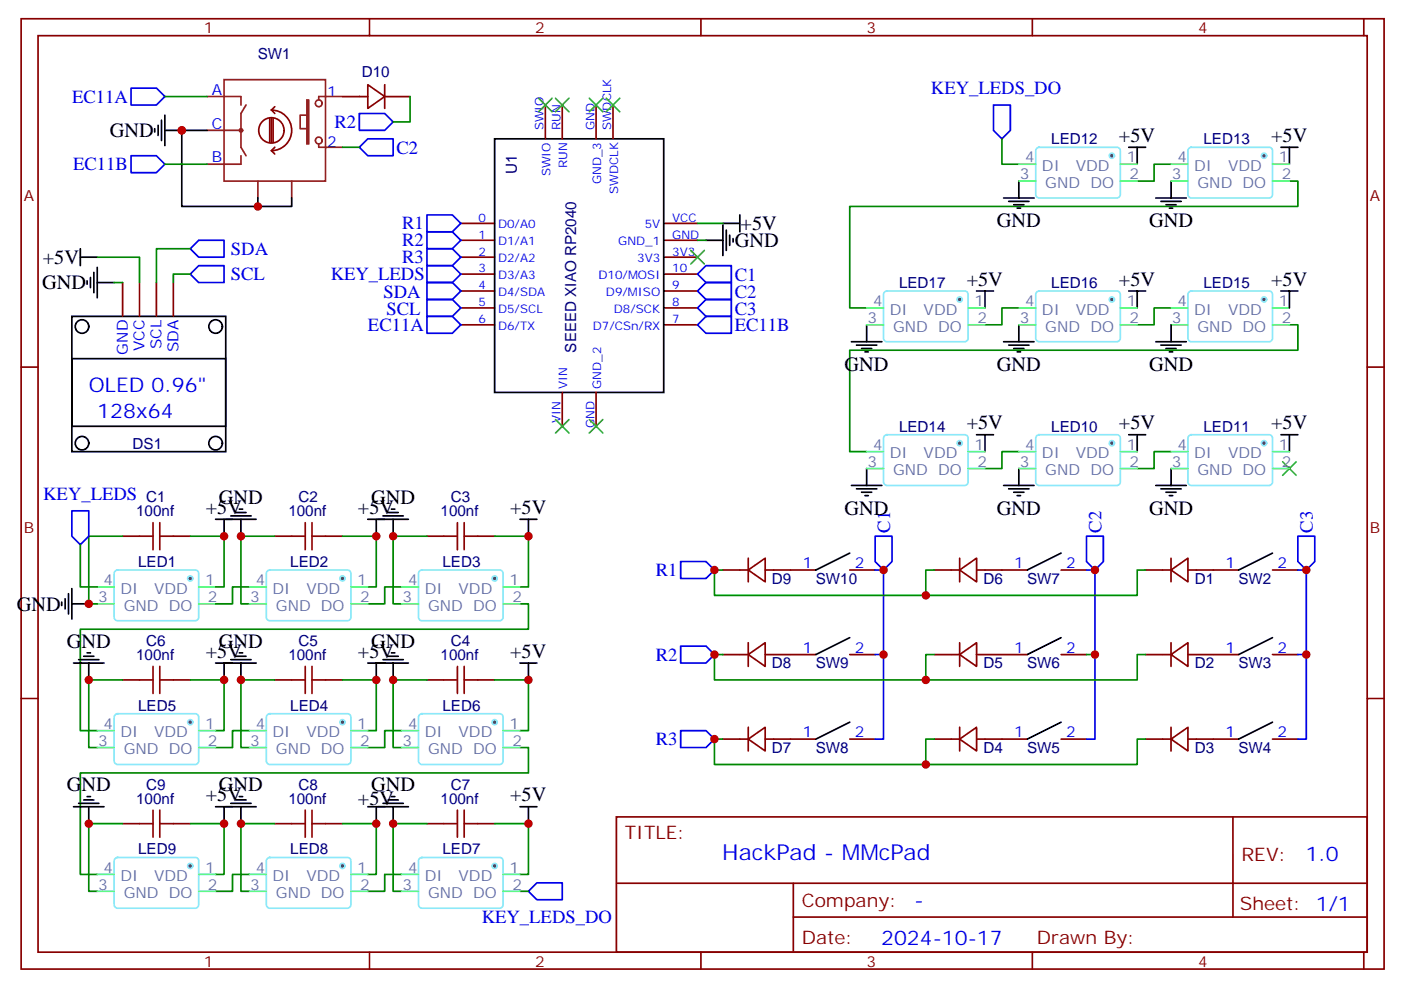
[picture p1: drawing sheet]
<svg xmlns="http://www.w3.org/2000/svg" width="292mm" height="206mm" viewBox="0 0 292 206" stroke-linecap="round" stroke-linejoin="round" font-family="sans-serif">
<g fill="none" stroke="#870000" stroke-width=".35">
<path d="M4.4 3.9h284.3v198.3h-284.3zM7.9 7.4h277.3v191.2h-277.3zM77.1 3.9v3.5M146.2 3.9v3.5M215.4 3.9v3.5M284.5 3.9v3.5M113.8 21.9v7.1M117.3 21.9v7.1M124.4 21.9v7.1M127.9 21.9v7.1M25.6 58.9v7.1M29.1 58.9v7.1"/>
<path d="M32.6 58.9v7.1M36.2 58.9v7.1M96.1 46.6h7.1M96.1 50.1h7.1M96.1 53.7h7.1M96.1 57.2h7.1M138.5 46.6h7M138.5 50.1h7M138.5 53.7h7M138.5 57.2h7M4.4 76.6h3.5M96.1 60.7h7.1"/>
<path d="M96.1 64.2h7.1M96.1 67.8h7.1M138.5 60.7h7M138.5 64.2h7M138.5 67.8h7M285.2 76.6h3.5M117.3 81.9v7M124.4 81.9v7M4.4 145.7h3.5M285.2 145.7h3.5M128.6 170.4h156.6v28.2h-156.6zM257.2 170.5v20.8"/>
<path d="M77.1 198.6v3.6M128.6 184.3h156.5M146.2 198.6v3.6M165.5 191.3h119.6M165.5 184.3v14.1M215.4 198.6v3.6M284.5 198.6v3.6"/>
</g>
<g fill="none" stroke="#000" stroke-width=".35">
<path d="M103.2 29h35.3v52.9h-35.3zM15 66h32.1v28.2h-32.1zM15 74.8h32.1v14.1h-32.1z"/>
<circle cx="17.1" cy="68.1" r="1.41"/>
<circle cx="45" cy="68.1" r="1.41"/>
<circle cx="17.1" cy="92.5" r="1.41"/>
<circle cx="45" cy="92.5" r="1.41"/>
</g>
<path d="M24 119.1l.5-.2h16.2a.71 .71 0 0 1 .8 .7v9.2a.76 .76 0 0 1-.8 .7h-16.2a.76 .76 0 0 1-.7-.7v-9.2z" fill="none" stroke="#8ce8fc" stroke-width=".35"/>
<circle cx="39.7" cy="120.7" r=".53" fill="#454759" stroke="#8ce8fc" stroke-width=".35"/>
<path d="M20.3 122.4h3.5M20.3 126h3.5M41.5 122.4h3.5M41.5 126h3.5" fill="none" stroke="#4ffa78" stroke-width=".35"/>
<g fill="none" stroke="#8c2424" stroke-width=".35">
<path d="M46.7 16.6h21.2v21.2h-21.2zM43.2 20.1h7.1v1.8M43.2 27.2h7.1M50.3 32.5v1.8h-7.1M51.3 21.9l-1 1.8v7l1 1.8M53.8 37.8v3.5M60.9 37.8v3.5M64 20.8h.4v9.2h-.4zM64 24h-1.4v2.8h1.4M66.5 30v.7h4.9M71.4 20.1h-4.9v.7"/>
<circle cx="50.3" cy="27.2" r=".35"/>
<circle cx="66.5" cy="29.3" r=".71"/>
<circle cx="66.5" cy="21.6" r=".71"/>
</g>
<path d="M56.3 24.7v5M56.6 23a4.2 4.2 0 0 1 4.3 4.2 4.2 4.2 0 0 1-4.3 4.2M56.6 31.4l.7 .7M56.6 24.7v5M56.6 23l.7 .7M57 24.7v5M57.3 30.7l-.7 .7M57.3 22.3l-.7 .7M59.3 27.2a2.65 2.65 0 0 0-3.8-2.4 2.65 2.65 0 0 0-.6 4.4 2.65 2.65 0 0 0 4.3-1.3l.1-.6" fill="none" stroke="#850000" stroke-width=".35"/>
<g fill="none" stroke="#870000" stroke-width=".35">
<path d="M25.6 111.9h3.5M36.2 111.9h3.5M57.3 111.9h3.6M67.9 111.9h3.5M89.1 111.9h3.5M99.7 111.9h3.5M150.8 118.9h5.3M156.1 118.9l3.5-2.4v4.9zM156.1 116.5v4.9M159.6 118.9h10.6M177.3 118.9h5.3M194.9 118.9h5.3"/>
<path d="M200.2 118.9l3.5-2.4v4.9zM200.2 116.5v4.9M203.7 118.9h10.6M221.4 118.9h5.3M239 118.9h5.3M244.3 118.9l3.5-2.4v4.9zM244.3 116.5v4.9M247.8 118.9h10.6M265.5 118.9h5.3M150.8 136.6h5.3M156.1 136.6l3.5-2.5v4.9zM156.1 134.1v4.9"/>
<path d="M159.6 136.6h10.6M177.3 136.6h5.3M194.9 136.6h5.3M200.2 136.6l3.5-2.5v4.9zM200.2 134.1v4.9M203.7 136.6h10.6M221.4 136.6h5.3M239 136.6h5.3M244.3 136.6l3.5-2.5v4.9zM244.3 134.1v4.9M247.8 136.6h10.6M265.5 136.6h5.3"/>
<path d="M25.6 141.9h3.5M36.2 141.9h3.5M57.3 141.9h3.6M67.9 141.9h3.5M89.1 141.9h3.5M99.7 141.9h3.5M150.8 154.2h5.3M156.1 154.2l3.5-2.5v5zM156.1 151.7v5M159.6 154.2h10.6M177.3 154.2h5.3M194.9 154.2h5.3"/>
<path d="M200.2 154.2l3.5-2.5v5zM200.2 151.7v5M203.7 154.2h10.6M221.4 154.2h5.3M239 154.2h5.3M244.3 154.2l3.5-2.5v5zM244.3 151.7v5M247.8 154.2h10.6M265.5 154.2h5.3M25.6 171.8h3.5M36.2 171.8h3.5M57.3 171.8h3.6"/>
<path d="M67.9 171.8h3.5M89.1 171.8h3.5M99.7 171.8h3.5"/>
</g>
<g fill="none" stroke="#000" stroke-width=".35">
<path d="M32.3 26.8v.8M33 26.1v2.2M33.7 25.1v4.2M34.4 27.2h8.8M34.4 24v6.4M37.9 27.2v15.9h15.9v-1.8M16.8 53.7h3.5M16.8 51.9v3.5M18.2 58.6v.7M18.9 57.9v2.1M19.6 56.8v4.3M20.3 58.9h3.5"/>
<path d="M20.3 55.8v6.3M60.9 41.3v1.8h-7.1M147.3 50.1h3.5M150.8 46.6h3.5M150.8 47v6.3M151.5 48v4.2M152.2 49.1v2.1M152.9 49.8v.7M154.3 44.8v3.6M177.3 115.4l-7.1 3.5M221.4 115.4l-7.1 3.5M265.5 115.4l-7.1 3.5"/>
<path d="M177.3 133l-7.1 3.6M221.4 133l-7.1 3.6M265.5 133l-7.1 3.6M177.3 150.7l-7.1 3.5M221.4 150.7l-7.1 3.5M265.5 150.7l-7.1 3.5"/>
</g>
<g fill="none" stroke="#a10000" stroke-width=".35">
<path d="M29.1 111.9h2.8M31.9 109v5.7M33.3 111.9h2.9M33.3 109v5.7M60.9 111.9h2.8M63.7 109v5.7M65.1 111.9h2.8M65.1 109v5.7M92.6 111.9h2.8M95.4 109v5.7M96.8 111.9h2.9M96.8 109v5.7"/>
<path d="M31.9 139v5.7M33.3 139v5.7M63.7 139v5.7M65.1 139v5.7M95.4 139v5.7M96.8 139v5.7M29.1 141.9h2.8M33.3 141.9h2.9M60.9 141.9h2.8M65.1 141.9h2.8M92.6 141.9h2.8M96.8 141.9h2.9"/>
<path d="M29.1 171.8h2.8M31.9 169v5.7M33.3 169v5.7M33.3 171.8h2.9M60.9 171.8h2.8M63.7 169v5.7M65.1 169v5.7M65.1 171.8h2.8M92.6 171.8h2.8M95.4 169v5.7M96.8 169v5.7M96.8 171.8h2.9"/>
</g>
<g fill="none" stroke="#00f" stroke-width=".35">
<path d="M27.3 18.4h5.3l1.8 1.7-1.8 1.8h-5.3zM27.3 32.5h5.3l1.8 1.8-1.8 1.7h-5.3zM207.3 21.9h3.5v5.3l-1.8 1.8-1.7-1.8zM39.7 57.2l1.8-1.8h5.2v3.5h-5.2zM41.5 50.1h5.2v3.6h-5.2l-1.8-1.8zM89.1 58.9h5.3l1.7 1.8-1.7 1.8h-5.3zM89.1 44.8h5.3l1.7 1.8-1.7 1.8h-5.3zM89.1 48.4h5.3l1.7 1.7-1.7 1.8h-5.3zM89.1 51.9h5.3l1.7 1.8-1.7 1.7h-5.3zM89.1 55.4h5.3l1.7 1.8-1.7 1.7h-5.3zM145.5 57.2l1.8-1.8h5.3v3.5h-5.3zM89.1 62.5h5.3l1.7 1.7-1.7 1.8h-5.3z"/>
<path d="M89.1 66h5.3l1.7 1.8-1.7 1.7h-5.3zM145.5 60.7l1.8-1.8h5.3v3.6h-5.3zM145.5 64.2l1.8-1.7h5.3v3.5h-5.3zM145.5 67.8l1.8-1.8h5.3v3.5h-5.3zM15 106.6h3.5v5.3l-1.7 1.7-1.8-1.7zM142 117.2h5.3l1.7 1.7-1.7 1.8h-5.3zM182.6 118.9h1.7v17.7h-1.7M182.6 111.9h3.5v5.3l-1.8 1.7-1.7-1.7zM226.7 118.9h1.7v35.3h-1.7M226.7 111.9h3.5v5.3l-1.8 1.7-1.7-1.7zM270.8 118.9h1.7v17.7h-1.7M270.8 111.9h3.5v5.3l-1.8 1.7-1.7-1.7z"/>
<path d="M142 134.8h5.3l1.7 1.8-1.7 1.7h-5.3zM184.3 136.6v17.6h-1.7M272.5 136.6v17.6h-1.7M142 152.4h5.3l1.7 1.8-1.7 1.8h-5.3z"/>
</g>
<g fill="none" stroke="#008700" stroke-width=".35">
<path d="M34.4 20.1h8.8M34.4 34.3h8.8M244.3 34.3h-3.5v3.5h-3.6M269 37.8h1.8v5.3h-93.5v21.1h3.5M20.3 53.7h8.8v5.2M23.8 58.9h1.8M39.7 57.2h-3.5v1.7M39.7 51.9h-7.1v7M145.5 46.6h5.3M145.5 50.1h1.8M212.5 64.2h-3.5v3.6h-3.5M244.3 64.2h-3.5v3.6h-3.6"/>
<path d="M269 67.8h1.8v5.3h-93.5v21.1h3.5M212.5 94.2h-3.5v3.6h-3.5M244.3 94.2h-3.5v3.6h-3.6M16.8 113.6v8.8h3.5M25.6 111.9h-7.1v14.1h1.8M39.7 111.9h7v10.5h-1.7M57.3 111.9h-7v14.1h1.7M71.4 111.9h7.1v10.5h-1.8M89.1 111.9h-7.1v14.1h1.8M103.2 111.9h7v10.5h-1.7M150.8 118.9h-1.8v5.3h88.2v-5.3h1.8M194.9 118.9h-1.8v5.3"/>
<path d="M52 122.4h-3.5v3.6h-3.5M83.8 122.4h-3.5v3.6h-3.6M108.5 126h1.7v5.3h-93.4v21.1h3.5M150.8 136.6h-1.8v5.3h88.2v-5.3h1.8M194.9 136.6h-1.8v5.3M226.7 136.6h1.7M25.6 141.9h-7.1v14.1h1.8M39.7 141.9h7v10.5h-1.7M52 152.4h-3.5v3.6h-3.5M57.3 141.9h-7v14.1h1.7M71.4 141.9h7.1v10.5h-1.8M83.8 152.4h-3.5v3.6h-3.6"/>
<path d="M89.1 141.9h-7.1v14.1h1.8M103.2 141.9h7v10.5h-1.7M108.5 156h1.7v5.3h-93.4v21.1h3.5M150.8 154.2h-1.8v5.3h88.2v-5.3h1.8M194.9 154.2h-1.8v5.3M25.6 171.8h-7.1v14.1h1.8M39.7 171.8h7v10.6h-1.7M57.3 171.8h-7v14.1h1.7M71.4 171.8h7.1v10.6h-1.8M89.1 171.8h-7.1v14.1h1.8M103.2 171.8h7v10.6h-1.7M52 182.4h-3.5v3.5h-3.5"/>
<path d="M83.8 182.4h-3.5v3.5h-3.6"/>
</g>
<g fill="none" stroke="#3c3" stroke-width=".35">
<path d="M112.4 20.5l2.8 2.8M115.2 20.5l-2.8 2.8M115.9 20.5l2.8 2.8M118.7 20.5l-2.8 2.8M122.9 20.5l2.9 2.8M125.8 20.5l-2.9 2.8M126.5 20.5l2.8 2.8M129.3 20.5l-2.8 2.8M144.1 52.2l2.8 2.9M146.9 52.2l-2.8 2.9M115.9 87.5l2.8 2.8M118.7 87.5l-2.8 2.8"/>
<path d="M122.9 87.5l2.9 2.8M125.8 87.5l-2.9 2.8"/>
</g>
<path d="M248.1 60.9l.4-.2h16.3a.71 .71 0 0 1 .7 .7v9.2a.76 .76 0 0 1-.7 .7h-16.3a.76 .76 0 0 1-.7-.7v-9.2z" fill="none" stroke="#8ce8fc" stroke-width=".35"/>
<circle cx="263.7" cy="62.5" r=".53" fill="#454759" stroke="#8ce8fc" stroke-width=".35"/>
<path d="M244.3 64.2h3.5M244.3 67.8h3.5M265.5 64.2h3.5M265.5 67.8h3.5" fill="none" stroke="#4ffa78" stroke-width=".35"/>
<path d="M75 30.7l1.7-1.7h5.3v3.5h-5.3zM75 23.7h5.3l1.7 1.7-1.7 1.8h-5.3zM110.2 185.9l1.8-1.7h5.3v3.5h-5.3z" fill="none" stroke="#00f" stroke-width=".35"/>
<path d="M71.4 30.7h3.6M85.5 20.1v5.3h-3.5M209 29v5.3h3.5M108.5 185.9h1.7" fill="none" stroke="#008700" stroke-width=".35"/>
<path d="M267.6 96.3l2.8 2.9M270.4 96.3l-2.8 2.9" fill="none" stroke="#3c3" stroke-width=".35"/>
<path d="M76.7 17.7l3.6 2.4-3.6 2.5zM80.3 17.7v4.9M71.4 20.1h5.3M80.3 20.1h5.2" fill="none" stroke="#870000" stroke-width=".35"/>
<g fill="none" stroke="#000" stroke-width=".35">
<path d="M212.5 37.8v3.5M235.5 30.7h3.5M237.2 30.7v3.6M244.3 37.8v3.5M267.2 30.7h3.6M269 30.7v3.6M209.4 41.3h6.3M210.4 42h4.3M211.5 42.7h2.1M212.2 43.4h.7M241.1 41.3h6.4M242.2 42h4.2"/>
<path d="M243.2 42.7h2.2M243.9 43.4h.8M177.6 71.3h6.4M178.7 72h4.2M179.7 72.7h2.2M180.4 73.4h.8M180.8 67.8v3.5M203.7 60.7h3.6M205.5 60.7v3.5M209.4 71.3h6.3M210.4 72h4.3M211.5 72.7h2.1"/>
<path d="M212.2 73.4h.7M212.5 67.8v3.5M235.5 60.7h3.5M237.2 60.7v3.5M241.1 71.3h6.4M242.2 72h4.2M243.2 72.7h2.2M243.9 73.4h.8M244.3 67.8v3.5M267.2 60.7h3.6M269 60.7v3.5M180.8 97.8v3.5"/>
<path d="M203.7 90.7h3.6M205.5 90.7v3.5M212.5 97.8v3.5M235.5 90.7h3.5M237.2 90.7v3.5M244.3 97.8v3.5M267.2 90.7h3.6M269 90.7v3.5M45 108.3h8.4M46.7 108.3v3.6M48.2 107.6h4.2M49.2 106.9h2.1"/>
<path d="M49.9 106.2h.7M50.3 108.3v3.6M76.7 108.3h8.5M78.5 108.3v3.6M79.9 107.6h4.2M81 106.9h2.1M81.7 106.2h.7M82 108.3v3.6M108.5 108.3h3.5M110.2 108.3v3.6M177.6 101.3h6.4M178.7 102h4.2"/>
<path d="M179.7 102.7h2.2M180.4 103.4h.8M209.4 101.3h6.3M210.4 102h4.3M211.5 102.7h2.1M212.2 103.4h.7M241.1 101.3h6.4M242.2 102h4.2M243.2 102.7h2.2M243.9 103.4h.8M12.9 125.6v.7M13.6 124.9v2.1"/>
<path d="M14.3 123.9v4.2M15 126h3.5M15 122.8v6.4M15.3 138.3h6.4M16.4 137.6h4.2M17.5 136.9h2.1M18.2 136.2h.7M18.5 138.3v3.6M45 138.3h8.4M46.7 138.3v3.6M48.2 137.6h4.2M49.2 136.9h2.1"/>
<path d="M49.9 136.2h.7M50.3 138.3v3.6M76.7 138.3h8.5M78.5 138.3v3.6M79.9 137.6h4.2M81 136.9h2.1M81.7 136.2h.7M82 138.3v3.6M108.5 138.3h3.5M110.2 138.3v3.6M15.3 168.3h6.4M16.4 167.6h4.2"/>
<path d="M17.5 166.9h2.1M18.2 166.2h.7M18.5 168.3v3.5M45 168.3h8.4M46.7 168.3v3.5M48.2 167.6h4.2M49.2 166.9h2.1M49.9 166.2h.7M50.3 168.3v3.5M76.7 168.3h8.5M78.5 168.3v3.5M79.9 167.6h4.2"/>
<path d="M81 166.9h2.1M81.7 166.2h.7M82 168.3v3.5M108.5 168.3h3.5M110.2 168.3v3.5"/>
</g>
<path d="M24 179.1l.5-.2h16.2a.71 .71 0 0 1 .8 .7v9.2a.76 .76 0 0 1-.8 .7h-16.2a.76 .76 0 0 1-.7-.7v-9.2z" fill="none" stroke="#8ce8fc" stroke-width=".35"/>
<circle cx="39.7" cy="180.7" r=".53" fill="#454759" stroke="#8ce8fc" stroke-width=".35"/>
<path d="M20.3 182.4h3.5M20.3 185.9h3.5M41.5 182.4h3.5M41.5 185.9h3.5" fill="none" stroke="#4ffa78" stroke-width=".35"/>
<path d="M55.8 179.1l.5-.2h16.2a.71 .71 0 0 1 .7 .7v9.2a.76 .76 0 0 1-.7 .7h-16.2a.76 .76 0 0 1-.7-.7v-9.2z" fill="none" stroke="#8ce8fc" stroke-width=".35"/>
<circle cx="71.4" cy="180.7" r=".53" fill="#454759" stroke="#8ce8fc" stroke-width=".35"/>
<path d="M52 182.4h3.6M52 185.9h3.6M73.2 182.4h3.5M73.2 185.9h3.5" fill="none" stroke="#4ffa78" stroke-width=".35"/>
<path d="M87.5 179.1l.5-.2h16.2a.71 .71 0 0 1 .8 .7v9.2a.76 .76 0 0 1-.8 .7h-16.2a.76 .76 0 0 1-.7-.7v-9.2z" fill="none" stroke="#8ce8fc" stroke-width=".35"/>
<circle cx="103.2" cy="180.7" r=".53" fill="#454759" stroke="#8ce8fc" stroke-width=".35"/>
<path d="M83.8 182.4h3.5M83.8 185.9h3.5M105 182.4h3.5M105 185.9h3.5" fill="none" stroke="#4ffa78" stroke-width=".35"/>
<path d="M87.5 119.1l.5-.2h16.2a.71 .71 0 0 1 .8 .7v9.2a.76 .76 0 0 1-.8 .7h-16.2a.76 .76 0 0 1-.7-.7v-9.2z" fill="none" stroke="#8ce8fc" stroke-width=".35"/>
<circle cx="103.2" cy="120.7" r=".53" fill="#454759" stroke="#8ce8fc" stroke-width=".35"/>
<path d="M83.8 122.4h3.5M83.8 126h3.5M105 122.4h3.5M105 126h3.5" fill="none" stroke="#4ffa78" stroke-width=".35"/>
<path d="M55.8 119.1l.5-.2h16.2a.71 .71 0 0 1 .7 .7v9.2a.76 .76 0 0 1-.7 .7h-16.2a.76 .76 0 0 1-.7-.7v-9.2z" fill="none" stroke="#8ce8fc" stroke-width=".35"/>
<circle cx="71.4" cy="120.7" r=".53" fill="#454759" stroke="#8ce8fc" stroke-width=".35"/>
<path d="M52 122.4h3.6M52 126h3.6M73.2 122.4h3.5M73.2 126h3.5" fill="none" stroke="#4ffa78" stroke-width=".35"/>
<path d="M24 149.1l.5-.2h16.2a.71 .71 0 0 1 .8 .7v9.2a.76 .76 0 0 1-.8 .7h-16.2a.76 .76 0 0 1-.7-.7v-9.2z" fill="none" stroke="#8ce8fc" stroke-width=".35"/>
<circle cx="39.7" cy="150.7" r=".53" fill="#454759" stroke="#8ce8fc" stroke-width=".35"/>
<path d="M20.3 152.4h3.5M20.3 156h3.5M41.5 152.4h3.5M41.5 156h3.5" fill="none" stroke="#4ffa78" stroke-width=".35"/>
<path d="M55.8 149.1l.5-.2h16.2a.71 .71 0 0 1 .7 .7v9.2a.76 .76 0 0 1-.7 .7h-16.2a.76 .76 0 0 1-.7-.7v-9.2z" fill="none" stroke="#8ce8fc" stroke-width=".35"/>
<circle cx="71.4" cy="150.7" r=".53" fill="#454759" stroke="#8ce8fc" stroke-width=".35"/>
<path d="M52 152.4h3.6M52 156h3.6M73.2 152.4h3.5M73.2 156h3.5" fill="none" stroke="#4ffa78" stroke-width=".35"/>
<path d="M87.5 149.1l.5-.2h16.2a.71 .71 0 0 1 .8 .7v9.2a.76 .76 0 0 1-.8 .7h-16.2a.76 .76 0 0 1-.7-.7v-9.2z" fill="none" stroke="#8ce8fc" stroke-width=".35"/>
<circle cx="103.2" cy="150.7" r=".53" fill="#454759" stroke="#8ce8fc" stroke-width=".35"/>
<path d="M83.8 152.4h3.5M83.8 156h3.5M105 152.4h3.5M105 156h3.5" fill="none" stroke="#4ffa78" stroke-width=".35"/>
<path d="M216.3 30.9l.5-.2h16.2a.71 .71 0 0 1 .7 .7v9.2a.76 .76 0 0 1-.7 .7h-16.2a.76 .76 0 0 1-.7-.7v-9.2z" fill="none" stroke="#8ce8fc" stroke-width=".35"/>
<circle cx="232" cy="32.5" r=".53" fill="#454759" stroke="#8ce8fc" stroke-width=".35"/>
<path d="M212.5 34.3h3.6M212.5 37.8h3.6M233.7 34.3h3.5M233.7 37.8h3.5" fill="none" stroke="#4ffa78" stroke-width=".35"/>
<path d="M248.1 30.9l.4-.2h16.3a.71 .71 0 0 1 .7 .7v9.2a.76 .76 0 0 1-.7 .7h-16.3a.76 .76 0 0 1-.7-.7v-9.2z" fill="none" stroke="#8ce8fc" stroke-width=".35"/>
<circle cx="263.7" cy="32.5" r=".53" fill="#454759" stroke="#8ce8fc" stroke-width=".35"/>
<path d="M244.3 34.3h3.5M244.3 37.8h3.5M265.5 34.3h3.5M265.5 37.8h3.5" fill="none" stroke="#4ffa78" stroke-width=".35"/>
<path d="M184.6 60.9l.4-.2h16.3a.71 .71 0 0 1 .7 .7v9.2a.76 .76 0 0 1-.7 .7h-16.3a.76 .76 0 0 1-.7-.7v-9.2z" fill="none" stroke="#8ce8fc" stroke-width=".35"/>
<circle cx="200.2" cy="62.5" r=".53" fill="#454759" stroke="#8ce8fc" stroke-width=".35"/>
<path d="M180.8 64.2h3.5M180.8 67.8h3.5M202 64.2h3.5M202 67.8h3.5" fill="none" stroke="#4ffa78" stroke-width=".35"/>
<path d="M216.3 60.9l.5-.2h16.2a.71 .71 0 0 1 .7 .7v9.2a.76 .76 0 0 1-.7 .7h-16.2a.76 .76 0 0 1-.7-.7v-9.2z" fill="none" stroke="#8ce8fc" stroke-width=".35"/>
<circle cx="232" cy="62.5" r=".53" fill="#454759" stroke="#8ce8fc" stroke-width=".35"/>
<path d="M212.5 64.2h3.6M212.5 67.8h3.6M233.7 64.2h3.5M233.7 67.8h3.5" fill="none" stroke="#4ffa78" stroke-width=".35"/>
<path d="M184.6 90.9l.4-.2h16.3a.71 .71 0 0 1 .7 .7v9.2a.76 .76 0 0 1-.7 .7h-16.3a.76 .76 0 0 1-.7-.7v-9.2z" fill="none" stroke="#8ce8fc" stroke-width=".35"/>
<circle cx="200.2" cy="92.5" r=".53" fill="#454759" stroke="#8ce8fc" stroke-width=".35"/>
<path d="M180.8 94.2h3.5M180.8 97.8h3.5M202 94.2h3.5M202 97.8h3.5" fill="none" stroke="#4ffa78" stroke-width=".35"/>
<path d="M216.3 90.9l.5-.2h16.2a.71 .71 0 0 1 .7 .7v9.2a.76 .76 0 0 1-.7 .7h-16.2a.76 .76 0 0 1-.7-.7v-9.2z" fill="none" stroke="#8ce8fc" stroke-width=".35"/>
<circle cx="232" cy="92.5" r=".53" fill="#454759" stroke="#8ce8fc" stroke-width=".35"/>
<path d="M212.5 94.2h3.6M212.5 97.8h3.6M233.7 94.2h3.5M233.7 97.8h3.5" fill="none" stroke="#4ffa78" stroke-width=".35"/>
<path d="M248.1 90.9l.4-.2h16.3a.71 .71 0 0 1 .7 .7v9.2a.76 .76 0 0 1-.7 .7h-16.3a.76 .76 0 0 1-.7-.7v-9.2z" fill="none" stroke="#8ce8fc" stroke-width=".35"/>
<circle cx="263.7" cy="92.5" r=".53" fill="#454759" stroke="#8ce8fc" stroke-width=".35"/>
<path d="M244.3 94.2h3.5M244.3 97.8h3.5M265.5 94.2h3.5M265.5 97.8h3.5" fill="none" stroke="#4ffa78" stroke-width=".35"/>
<g fill="#c00">
<circle cx="184.3" cy="136.6" r=".88"/>
<circle cx="228.4" cy="136.6" r=".88"/>
<circle cx="272.5" cy="136.6" r=".88"/>
<circle cx="193.1" cy="124.2" r=".88"/>
<circle cx="193.1" cy="141.9" r=".88"/>
<circle cx="193.1" cy="159.5" r=".88"/>
<circle cx="149" cy="118.9" r=".88"/>
<circle cx="149" cy="136.6" r=".88"/>
<circle cx="149" cy="154.2" r=".88"/>
<circle cx="228.4" cy="118.9" r=".88"/>
<circle cx="272.5" cy="118.9" r=".88"/>
<circle cx="184.3" cy="118.9" r=".88"/>
<circle cx="53.8" cy="43.1" r=".88"/>
<circle cx="37.9" cy="27.2" r=".88"/>
<circle cx="82" cy="111.9" r=".88"/>
<circle cx="50.3" cy="111.9" r=".88"/>
<circle cx="18.5" cy="126" r=".88"/>
<circle cx="18.5" cy="141.9" r=".88"/>
<circle cx="50.3" cy="141.9" r=".88"/>
<circle cx="82" cy="141.9" r=".88"/>
<circle cx="82" cy="171.8" r=".88"/>
<circle cx="50.3" cy="171.8" r=".88"/>
<circle cx="18.5" cy="171.8" r=".88"/>
<circle cx="110.2" cy="111.9" r=".88"/>
<circle cx="78.5" cy="111.9" r=".88"/>
<circle cx="46.7" cy="111.9" r=".88"/>
<circle cx="110.2" cy="141.9" r=".88"/>
<circle cx="78.5" cy="141.9" r=".88"/>
<circle cx="46.7" cy="141.9" r=".88"/>
<circle cx="110.2" cy="171.8" r=".88"/>
<circle cx="46.7" cy="171.8" r=".88"/>
<circle cx="78.5" cy="171.8" r=".88"/>
</g>
<text font-size="4.6" fill="#00f" x="150.7" y="179.5">HackPad - MMcPad</text>
<g font-size="4.2">
<text x="22.9" y="28.6">GND</text>
<text x="233.4" y="29.6">+5V</text>
<text x="265.2" y="29.6">+5V</text>
<text x="208" y="47.4">GND</text>
<text x="239.7" y="47.4">GND</text>
<text x="153.3" y="51.5">GND</text>
<text x="154.5" y="48">+5V</text>
<text x="8.9" y="55.1">+5V</text>
<text x="201.7" y="59.6">+5V</text>
<text x="233.4" y="59.6">+5V</text>
<text x="265.2" y="59.6">+5V</text>
<text x="8.8" y="60.4">GND</text>
<text x="176.2" y="77.4">GND</text>
<text x="208" y="77.4">GND</text>
<text x="239.7" y="77.4">GND</text>
<text x="201.7" y="89.6">+5V</text>
<text x="233.4" y="89.6">+5V</text>
<text x="265.2" y="89.6">+5V</text>
<text x="42.9" y="107.2">+5V</text>
<text x="45.7" y="105.2">GND</text>
<text x="74.7" y="107.2">+5V</text>
<text x="77.4" y="105.2">GND</text>
<text x="106.4" y="107.2">+5V</text>
<text x="176.2" y="107.3">GND</text>
<text x="208" y="107.3">GND</text>
<text x="239.7" y="107.3">GND</text>
<text x="3.5" y="127.4">GND</text>
<text x="13.9" y="135.1">GND</text>
<text x="42.9" y="137.2">+5V</text>
<text x="45.7" y="135.1">GND</text>
<text x="74.7" y="137.2">+5V</text>
<text x="77.4" y="135.1">GND</text>
<text x="106.4" y="137.2">+5V</text>
<text x="13.9" y="165.1">GND</text>
<text x="42.9" y="167.2">+5V</text>
<text x="45.7" y="165.1">GND</text>
<text x="74.7" y="168">+5V</text>
<text x="77.4" y="165.1">GND</text>
<text x="106.4" y="167.2">+5V</text>
</g>
<g font-size="4.2" fill="#00f">
<text x="18.5" y="81.9">OLED 0.96&quot;</text>
<text x="20.3" y="87.2">128x64</text>
<text x="272.4" y="179.7">1.0</text>
<text x="190.8" y="189.3">-</text>
<text x="183.8" y="197.1">2024-10-17</text>
</g>
<g font-size="3.9" fill="#00f">
<text x="15" y="21.4">EC11A</text>
<text x="194.2" y="19.6">KEY_LEDS_DO</text>
<text x="69.8" y="26.7">R2</text>
<text x="15.3" y="35.5">EC11B</text>
<text x="82.7" y="32.1">C2</text>
<text x="83.9" y="47.9">R1</text>
<text x="48.2" y="53.2">SDA</text>
<text x="83.9" y="51.4">R2</text>
<text x="48.2" y="58.5">SCL</text>
<text x="69" y="58.4">KEY_LEDS</text>
<text x="83.9" y="54.9">R3</text>
<text x="153.3" y="58.6">C1</text>
<text x="80" y="62.3">SDA</text>
<text x="80.6" y="65.8">SCL</text>
<text x="153.3" y="62.1">C2</text>
<text x="153.3" y="65.6">C3</text>
<text x="76.8" y="69">EC11A</text>
<text x="153.3" y="69.1">EC11B</text>
<text x="9" y="104.3">KEY_LEDS</text>
<text x="185.7" y="111.2" transform="rotate(-90 185.7 111.2)">C1</text>
<text x="229.8" y="111.2" transform="rotate(-90 229.8 111.2)">C2</text>
<text x="273.9" y="111.2" transform="rotate(-90 273.9 111.2)">C3</text>
<text x="136.8" y="120.2">R1</text>
<text x="136.8" y="137.8">R2</text>
<text x="136.8" y="155.5">R3</text>
<text x="100.5" y="192.5">KEY_LEDS_DO</text>
</g>
<g font-size="3.9" fill="#800">
<text x="130.4" y="175">TITLE:</text>
<text x="259" y="179.7">REV:</text>
<text x="167.3" y="189.2">Company:</text>
<text x="258.6" y="189.8">Sheet: 1/1</text>
<text x="167.3" y="196.9">Date:</text>
<text x="216.3" y="197">Drawn By:</text>
</g>
<g font-size="3.2" fill="#800">
<text x="42.5" y="6.9">1</text>
<text x="111.7" y="6.9">2</text>
<text x="180.8" y="6.9">3</text>
<text x="249.9" y="6.9">4</text>
<text x="4.9" y="42">A</text>
<text x="285.8" y="42">A</text>
<text x="4.9" y="111.2">B</text>
<text x="285.8" y="111.2">B</text>
<text x="42.5" y="201.6">1</text>
<text x="111.7" y="201.6">2</text>
<text x="180.8" y="201.6">3</text>
<text x="249.9" y="201.6">4</text>
</g>
<g font-size="3.2" fill="#000080">
<text x="53.8" y="12.4">SW1</text>
<text x="75.5" y="16">D10</text>
<text x="219.3" y="30.1">LED12</text>
<text x="251.1" y="30.1">LED13</text>
<text x="107.8" y="36.4" transform="rotate(-90 107.8 36.4)">U1</text>
<text x="187.6" y="60.1">LED17</text>
<text x="219.3" y="60.1">LED16</text>
<text x="251.1" y="60.1">LED15</text>
<text x="120.2" y="73.6" transform="rotate(-90 120.2 73.6)">SEEED XIAO RP2040</text>
<text x="27.7" y="93.6">DS1</text>
<text x="187.6" y="90.1">LED14</text>
<text x="219.3" y="90.1">LED10</text>
<text x="251.1" y="90.1">LED11</text>
<text x="28.4" y="107.7">100nf</text>
<text x="30.5" y="104.8">C1</text>
<text x="60.2" y="107.7">100nf</text>
<text x="62.3" y="104.8">C2</text>
<text x="91.9" y="107.7">100nf</text>
<text x="94" y="104.8">C3</text>
<text x="28.8" y="118.3">LED1</text>
<text x="60.6" y="118.3">LED2</text>
<text x="92.3" y="118.3">LED3</text>
<text x="161.1" y="121.8">D9</text>
<text x="170.2" y="121.8">SW10</text>
<text x="205.2" y="121.8">D6</text>
<text x="214.3" y="121.8">SW7</text>
<text x="249.2" y="121.8">D1</text>
<text x="258.4" y="121.8">SW2</text>
<text x="28.4" y="137.7">100nf</text>
<text x="30.5" y="134.8">C6</text>
<text x="60.2" y="137.7">100nf</text>
<text x="62.3" y="134.8">C5</text>
<text x="91.9" y="137.7">100nf</text>
<text x="94" y="134.8">C4</text>
<text x="161.1" y="139.5">D8</text>
<text x="170.2" y="139.5">SW9</text>
<text x="205.2" y="139.5">D5</text>
<text x="214.3" y="139.5">SW6</text>
<text x="249.2" y="139.5">D2</text>
<text x="258.4" y="139.5">SW3</text>
<text x="28.8" y="148.3">LED5</text>
<text x="60.6" y="148.3">LED4</text>
<text x="92.3" y="148.3">LED6</text>
<text x="161.1" y="157.1">D7</text>
<text x="170.2" y="157.1">SW8</text>
<text x="205.2" y="157.1">D4</text>
<text x="214.3" y="157.1">SW5</text>
<text x="249.2" y="157.1">D3</text>
<text x="258.4" y="157.1">SW4</text>
<text x="28.4" y="167.7">100nf</text>
<text x="30.5" y="164.8">C9</text>
<text x="60.2" y="167.7">100nf</text>
<text x="62.3" y="164.8">C8</text>
<text x="91.9" y="167.7">100nf</text>
<text x="94" y="164.8">C7</text>
<text x="28.8" y="178.3">LED9</text>
<text x="60.6" y="178.3">LED8</text>
<text x="92.3" y="178.3">LED7</text>
</g>
<g font-size="3.2" fill="#00f">
<text x="44.2" y="19.8">A</text>
<text x="68.3" y="20.1">1</text>
<text x="44.2" y="26.8">C</text>
<text x="44.2" y="33.9">B</text>
<text x="68.3" y="30.7">2</text>
<text x="26.6" y="74" transform="rotate(-90 26.6 74)">GND</text>
<text x="30.2" y="73.3" transform="rotate(-90 30.2 73.3)">VCC</text>
<text x="33.7" y="72.9" transform="rotate(-90 33.7 72.9)">SCL</text>
<text x="37.2" y="73.5" transform="rotate(-90 37.2 73.5)">SDA</text>
<text x="167.5" y="118.6">1</text>
<text x="178.3" y="118.6">2</text>
<text x="211.6" y="118.6">1</text>
<text x="222.4" y="118.6">2</text>
<text x="255.7" y="118.6">1</text>
<text x="266.5" y="118.6">2</text>
<text x="167.5" y="136.2">1</text>
<text x="178.3" y="136.2">2</text>
<text x="211.6" y="136.2">1</text>
<text x="222.4" y="136.2">2</text>
<text x="255.7" y="136.2">1</text>
<text x="266.5" y="136.2">2</text>
<text x="167.5" y="153.8">1</text>
<text x="178.3" y="153.8">2</text>
<text x="211.6" y="153.8">1</text>
<text x="222.4" y="153.8">2</text>
<text x="255.7" y="153.8">1</text>
<text x="266.5" y="153.8">2</text>
</g>
<g font-size="3.2" fill="#6272a4">
<text x="213.9" y="33.9">4</text>
<text x="217.4" y="35.7">DI</text>
<text x="224.4" y="35.7">VDD</text>
<text x="235" y="33.9">1</text>
<text x="245.6" y="33.9">4</text>
<text x="249.1" y="35.7">DI</text>
<text x="256.2" y="35.7">VDD</text>
<text x="266.8" y="33.9">1</text>
<text x="212.7" y="37.4">3</text>
<text x="218.1" y="39.2">GND DO</text>
<text x="235.7" y="37.4">2</text>
<text x="244.5" y="37.4">3</text>
<text x="249.8" y="39.2">GND DO</text>
<text x="267.4" y="37.4">2</text>
<text x="182.1" y="63.9">4</text>
<text x="185.6" y="65.7">DI</text>
<text x="192.7" y="65.7">VDD</text>
<text x="203.3" y="63.9">1</text>
<text x="213.9" y="63.9">4</text>
<text x="217.4" y="65.7">DI</text>
<text x="224.4" y="65.7">VDD</text>
<text x="235" y="63.9">1</text>
<text x="245.6" y="63.9">4</text>
<text x="249.1" y="65.7">DI</text>
<text x="256.2" y="65.7">VDD</text>
<text x="266.8" y="63.9">1</text>
<text x="181" y="67.4">3</text>
<text x="186.3" y="69.2">GND DO</text>
<text x="203.9" y="67.4">2</text>
<text x="212.7" y="67.4">3</text>
<text x="218.1" y="69.2">GND DO</text>
<text x="235.7" y="67.4">2</text>
<text x="244.5" y="67.4">3</text>
<text x="249.8" y="69.2">GND DO</text>
<text x="267.4" y="67.4">2</text>
<text x="182.1" y="93.9">4</text>
<text x="185.6" y="95.6">DI</text>
<text x="192.7" y="95.6">VDD</text>
<text x="203.3" y="93.9">1</text>
<text x="213.9" y="93.9">4</text>
<text x="217.4" y="95.6">DI</text>
<text x="224.4" y="95.6">VDD</text>
<text x="235" y="93.9">1</text>
<text x="245.6" y="93.9">4</text>
<text x="249.1" y="95.6">DI</text>
<text x="256.2" y="95.6">VDD</text>
<text x="266.8" y="93.9">1</text>
<text x="181" y="97.4">3</text>
<text x="186.3" y="99.2">GND DO</text>
<text x="203.9" y="97.4">2</text>
<text x="212.7" y="97.4">3</text>
<text x="218.1" y="99.2">GND DO</text>
<text x="235.7" y="97.4">2</text>
<text x="244.5" y="97.4">3</text>
<text x="249.8" y="99.2">GND DO</text>
<text x="267.4" y="97.4">2</text>
<text x="20.5" y="125.6">3</text>
<text x="21.6" y="122.1">4</text>
<text x="25.1" y="123.9">DI</text>
<text x="32.2" y="123.9">VDD</text>
<text x="42.8" y="122.1">1</text>
<text x="43.4" y="125.6">2</text>
<text x="52.2" y="125.6">3</text>
<text x="53.4" y="122.1">4</text>
<text x="56.9" y="123.9">DI</text>
<text x="63.9" y="123.9">VDD</text>
<text x="74.5" y="122.1">1</text>
<text x="75.1" y="125.6">2</text>
<text x="84" y="125.6">3</text>
<text x="85.1" y="122.1">4</text>
<text x="88.6" y="123.9">DI</text>
<text x="95.7" y="123.9">VDD</text>
<text x="106.3" y="122.1">1</text>
<text x="106.9" y="125.6">2</text>
<text x="25.8" y="127.4">GND DO</text>
<text x="57.6" y="127.4">GND DO</text>
<text x="89.3" y="127.4">GND DO</text>
<text x="20.5" y="155.6">3</text>
<text x="21.6" y="152.1">4</text>
<text x="25.1" y="153.8">DI</text>
<text x="32.2" y="153.8">VDD</text>
<text x="42.8" y="152.1">1</text>
<text x="43.4" y="155.6">2</text>
<text x="52.2" y="155.6">3</text>
<text x="53.4" y="152.1">4</text>
<text x="56.9" y="153.8">DI</text>
<text x="63.9" y="153.8">VDD</text>
<text x="74.5" y="152.1">1</text>
<text x="75.1" y="155.6">2</text>
<text x="84" y="155.6">3</text>
<text x="85.1" y="152.1">4</text>
<text x="88.6" y="153.8">DI</text>
<text x="95.7" y="153.8">VDD</text>
<text x="106.3" y="152.1">1</text>
<text x="106.9" y="155.6">2</text>
<text x="25.8" y="157.4">GND DO</text>
<text x="57.6" y="157.4">GND DO</text>
<text x="89.3" y="157.4">GND DO</text>
<text x="20.5" y="185.6">3</text>
<text x="21.6" y="182.1">4</text>
<text x="25.1" y="183.8">DI</text>
<text x="32.2" y="183.8">VDD</text>
<text x="42.8" y="182.1">1</text>
<text x="43.4" y="185.6">2</text>
<text x="52.2" y="185.6">3</text>
<text x="53.4" y="182.1">4</text>
<text x="56.9" y="183.8">DI</text>
<text x="63.9" y="183.8">VDD</text>
<text x="74.5" y="182.1">1</text>
<text x="75.1" y="185.6">2</text>
<text x="84" y="185.6">3</text>
<text x="85.1" y="182.1">4</text>
<text x="88.6" y="183.8">DI</text>
<text x="95.7" y="183.8">VDD</text>
<text x="106.3" y="182.1">1</text>
<text x="106.9" y="185.6">2</text>
<text x="25.8" y="187.4">GND DO</text>
<text x="57.6" y="187.4">GND DO</text>
<text x="89.3" y="187.4">GND DO</text>
</g>
<g font-size="2.5" fill="#00f">
<text x="113.4" y="27.2" transform="rotate(-90 113.4 27.2)">SWIO</text>
<text x="116.9" y="27.2" transform="rotate(-90 116.9 27.2)">RUN</text>
<text x="124" y="27.2" transform="rotate(-90 124 27.2)">GND</text>
<text x="127.5" y="27.2" transform="rotate(-90 127.5 27.2)">SWDCLK</text>
<text x="118.4" y="35" transform="rotate(-90 118.4 35)">RUN</text>
<text x="114.8" y="36.8" transform="rotate(-90 114.8 36.8)">SWIO</text>
<text x="125.4" y="38.5" transform="rotate(-90 125.4 38.5)">GND_3</text>
<text x="128.9" y="40.5" transform="rotate(-90 128.9 40.5)">SWDCLK</text>
<text x="99.9" y="46.2">0</text>
<text x="103.9" y="47.7">D0/A0</text>
<text x="134.5" y="47.7">5V</text>
<text x="140.2" y="46.2">VCC</text>
<text x="99.9" y="49.8">1</text>
<text x="99.9" y="53.3">2</text>
<text x="103.9" y="51.2">D1/A1</text>
<text x="129" y="51.2">GND_1</text>
<text x="140.2" y="49.8">GND</text>
<text x="140.2" y="53.3">3V3</text>
<text x="99.9" y="56.8">3</text>
<text x="103.9" y="54.7">D2/A2</text>
<text x="103.9" y="58.2">D3/A3</text>
<text x="124.9" y="58.2">D10/MOSI</text>
<text x="132.9" y="54.7">3V3</text>
<text x="140.2" y="56.8">10</text>
<text x="99.9" y="60.4">4</text>
<text x="99.9" y="63.9">5</text>
<text x="103.9" y="61.8">D4/SDA</text>
<text x="103.9" y="65.3">D5/SCL</text>
<text x="126.4" y="61.8">D9/MISO</text>
<text x="128.1" y="65.3">D8/SCK</text>
<text x="140.2" y="60.4">9</text>
<text x="140.2" y="63.9">8</text>
<text x="99.9" y="67.4">6</text>
<text x="103.9" y="68.8">D6/TX</text>
<text x="123.7" y="68.8">D7/CSn/RX</text>
<text x="140.2" y="67.4">7</text>
<text x="118.4" y="81.2" transform="rotate(-90 118.4 81.2)">VIN</text>
<text x="125.4" y="81.2" transform="rotate(-90 125.4 81.2)">GND_2</text>
<text x="116.9" y="88.2" transform="rotate(-90 116.9 88.2)">VIN</text>
<text x="124" y="89.3" transform="rotate(-90 124 89.3)">GND</text>
</g>
</svg>
